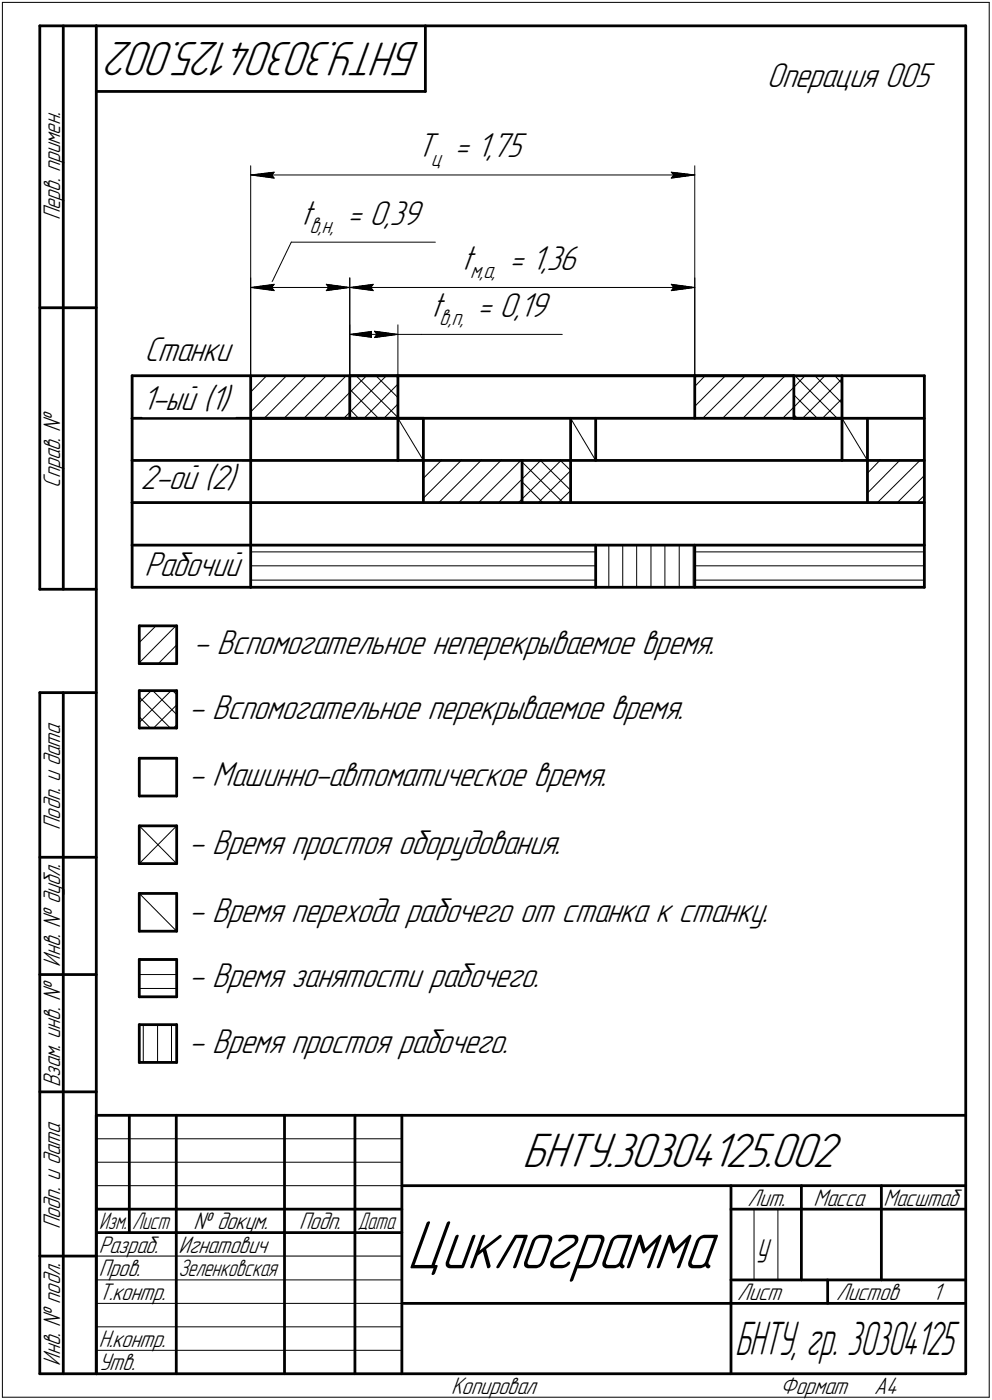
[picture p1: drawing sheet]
<svg xmlns="http://www.w3.org/2000/svg" width="211mm" height="298mm" viewBox="0 0 211 298" stroke-linecap="round" stroke-linejoin="round" font-family="sans-serif">
<g fill="none" stroke="#000" stroke-width=".59">
<path d="M8.5 5.5v120zM8.5 5.5h12zM13.5 5.5v120zM20.5 5.5v287zM20.5 5.5h185zM20.5 19.5h70zM90.5 5.5v14zM205.5 5.5v287zM8.5 65.5h12zM28.1 98v9zM28.1 98h168.6zM28.1 89.1h168.6z"/>
<path d="M28.1 89.1v8.9zM28.1 80v9.1zM28.1 80h168.6zM53.3 80v45.1zM53.3 89.1h21.1zM74.4 80v9.1zM74.4 89.1h10.3zM74.4 80h73.4zM84.7 80v9.1zM84.7 89.1v8.9zM84.7 89.1h5.4zM90.1 89.1v8.9z"/>
<path d="M90.1 98v9zM111.1 98v9zM121.4 98v9zM121.4 89.1v8.9zM126.7 89.1v8.9zM147.8 80v9.1zM147.8 80h21.1zM168.9 80v9.1zM168.9 89.1h10.3zM179.2 80v9.1zM179.2 89.1v8.9zM184.6 89.1v8.9z"/>
<path d="M184.6 98v9zM196.7 80v45.1zM28.1 116.1h25.2zM28.1 116.1v9zM28.1 107v9.1zM28.1 107h168.6zM53.3 116.1h143.4zM126.7 116.1v9zM147.8 116.1v9zM8.5 125.5h12zM28.1 125.1h25.2zM29.6 133.3h8z"/>
<path d="M29.6 133.3v8zM37.6 133.3v8zM53.3 125.1h143.4zM8.5 147.5v145zM8.5 147.5h12zM13.5 147.5v145zM29.6 141.3h8zM29.6 155h8zM29.6 147.1h8zM29.6 147.1v7.9zM37.6 147.1v7.9zM29.6 169.5h8z"/>
<path d="M29.6 161.5h8zM29.6 161.5v8zM29.6 175.9h8zM29.6 175.9v8zM37.6 161.5v8zM37.6 175.9v8zM8.5 182.5h12zM29.6 183.9h8zM29.6 198.3h8zM29.6 190.2h8zM29.6 190.2v8.1zM37.6 190.2v8.1z"/>
<path d="M8.5 207.5h12zM29.6 212.3h8zM29.6 204.3h8zM29.6 204.3v8zM29.6 218.2h8zM29.6 218.2v8zM37.6 204.3v8zM37.6 218.2v8zM8.5 232.5h12zM20.5 237.5h185zM20.5 237.5v55zM27.5 237.5v25z"/>
<path d="M29.6 226.2h8zM37.5 237.5v55zM60.5 237.5v55zM75.5 237.5v55zM85.5 237.5v55zM20.5 257.5h65zM85.5 252.5h120zM155.5 252.5v40zM155.5 257.5h15zM170.5 252.5v20zM170.5 257.5h35zM187.5 252.5v20z"/>
<path d="M8.5 267.5h12zM20.5 262.5h65zM85.5 277.5h70zM155.5 277.5h50zM155.5 272.5h50zM176.1 272.5v5zM8.5 292.5h12zM20.5 292.5h185z"/>
</g>
<g fill="none" stroke="#000" stroke-width=".21">
<path d="M.5 .5v297zM.5 .5h210zM210.5 .5v297zM53.3 35.3v44.7zM53.3 37.3l5-.6zM53.3 37.3l5 .6zM53.3 37.3h94.5zM57.8 37.3l.5 .6zM58.3 36.7l-.5 .6zM142.8 37.9l5-.6zM142.8 36.7l.5 .6zM142.8 36.7l5 .6z"/>
<path d="M143.3 37.3l-.5 .6zM147.8 35.3v44.7zM53.3 59.2v20.8zM62 51.6l-4.7 9.6zM62 51.6h30.6zM74.4 59.2v20.8zM147.8 59.2v20.8zM53.3 61.2l5-.7zM53.3 61.2l5 .7zM53.3 61.2h21.1zM57.8 61.2l.5 .7zM58.3 60.5l-.5 .7z"/>
<path d="M69.4 61.9l5-.7zM69.4 60.5l.5 .7zM69.4 60.5l5 .7zM69.9 61.2l-.5 .7zM74.4 69.2v10.8zM74.4 71.2l5-.7zM74.4 71.2l5 .7zM74.4 71.2h10.3zM74.4 61.2l5-.7zM74.4 61.2l5 .7zM74.4 61.2h73.4zM78.9 71.2l.5 .7z"/>
<path d="M78.9 61.2l.5 .7zM79.4 70.5l-.5 .7zM79.4 60.5l-.5 .7zM79.7 71.9l5-.7zM79.7 70.5l.5 .7zM79.7 70.5l5 .7zM80.2 71.2l-.5 .7zM84.7 71.2h5zM84.7 69.2v10.8zM89.7 71.2h29.9zM142.8 61.9l5-.7zM142.8 60.5l.5 .7z"/>
<path d="M142.8 60.5l5 .7zM143.3 61.2l-.5 .7zM56.7 80l-3.4 3.5zM61 80l-7.7 7.7zM65.2 80l-9 9.1zM68.9 89.1l5.5-5.5zM69.4 80l-8.9 9.1zM73.2 89.1l1.2-1.3zM73.7 80l-9 9.1zM74.4 87.8l7.8-7.8zM74.4 83.6l3.6-3.6zM74.4 82.9l6.1 6.2z"/>
<path d="M74.4 87.1l1.9 2zM75.8 80l8.9 8.9zM80 80l4.7 4.7zM84.2 80l.5 .4zM84.7 89.1l5.4 8.9zM84.7 86l-3 3.1zM84.7 81.8l-7.2 7.3zM111.1 98.4l8.7 8.6zM115 98l6.4 6.4zM119.2 98l2.2 2.2zM121.4 89.1l5.3 8.9zM147.8 86.5l6.5-6.5z"/>
<path d="M149.5 89.1l9.1-9.1zM150 80l-2.2 2.3zM153.8 89.1l9-9.1zM162.3 89.1l6.6-6.6zM166.5 89.1l2.4-2.4zM167 80l-8.9 9.1zM168.9 84.1l5 5zM168.9 88.3l.8 .8zM169.2 80l8.9 9.1zM170.8 89.1l8.4-8.4zM171.3 80l-2.4 2.5zM173.4 80l5.8 5.9z"/>
<path d="M175 89.1l4.2-4.2zM175.5 80l-6.6 6.7zM177.6 80l1.6 1.6zM179.2 89.1l5.4 8.9zM187.2 98l-2.6 2.8zM191.4 98l-6.8 7zM53.3 117.5h73.4zM90.1 106.1l8-8.1zM90.1 101.9l3.8-3.9zM93.4 107l9-9zM97.6 107l9-9zM101.9 107l8.9-9z"/>
<path d="M106.1 107l5-5zM111.1 106.3l-.8 .7zM111.1 106.3l8.3-8.3zM111.1 102l4-4zM111.1 102.6l4.4 4.4zM111.1 106.8l.2 .2zM114.6 107l6.8-6.8zM118.8 107l2.6-2.5zM129.5 116.1v9zM132.5 116.1v9zM135.5 116.1v9zM138.5 116.1v9z"/>
<path d="M141.5 116.1v9zM144.5 116.1v9zM147.5 116.1v9zM147.8 117.5h48.9zM186.7 107l9-9zM190.9 107l5.8-5.7zM195.2 107l1.5-1.5zM33.2 133.3l-3.6 3.5zM37.4 133.3l-7.8 7.8zM37.6 137.3l-3.9 4zM53.3 123.5h73.4zM53.3 120.5h73.4z"/>
<path d="M147.8 123.5h48.9zM147.8 120.5h48.9zM29.6 148.4l6.6 6.6zM29.6 152.7l2.4 2.3zM32.2 147.1l-2.6 2.5zM32.5 147.1l5.1 5zM32.7 155l4.9-4.9zM36.4 147.1l-6.8 6.7zM36.7 147.1l.9 .8zM36.9 155l.7-.7zM29.6 175.9l8 8zM37.6 175.9l-8 8z"/>
<path d="M29.6 190.2l8 8.1zM29.6 210.5h8zM29.6 207.5h8zM29.6 204.5h8zM30.5 218.2v8zM33.5 218.2v8zM36.5 218.2v8zM20.5 247.5h65zM20.5 252.5h65zM20.5 242.5h65zM160.4 257.5v15zM165.5 257.5v15z"/>
<path d="M20.5 267.5h65zM20.5 272.5h65zM20.5 277.5h65zM.5 297.5h210zM20.5 282.5h65zM20.5 287.5h65z"/>
</g>
<g fill="#fff" stroke="#fff" stroke-width=".21">
<path d="M30.7 116.9h21.7zM30.7 117h21.7zM30.7 117.1h21.7zM30.7 117.2h21.7zM30.7 117.3h21.7zM30.7 117.3h21.7zM30.7 117.4h21.7zM30.7 117.5h21.7zM30.7 117.6h21.7zM30.7 117.7h21.7zM30.7 117.8h21.7zM30.7 117.9h21.7zM30.7 117.9h21.7zM30.7 118h21.7zM30.7 118.1h21.7zM30.7 118.2h21.7zM30.7 118.3h21.7zM30.7 118.4h21.7zM30.7 118.4h21.7zM30.7 118.5h21.7zM30.7 118.6h21.7zM30.7 118.7h21.7zM30.7 118.8h21.7zM30.7 118.9h21.7zM30.7 119h21.7zM30.7 119h21.7zM30.7 119.1h21.7zM30.7 119.2h21.7zM30.7 119.3h21.7zM30.7 119.4h21.7zM30.7 119.5h21.7zM30.7 119.5h21.7zM30.7 119.6h21.7zM30.7 119.7h21.7zM30.7 119.8h21.7zM30.7 119.9h21.7zM30.7 120h21.7zM30.7 120.1h21.7zM30.7 120.1h21.7zM30.7 120.2h21.7zM30.7 120.3h21.7zM30.7 120.4h21.7zM30.7 120.5h21.7zM30.7 120.6h21.7zM30.7 120.6h21.7zM30.7 120.7h21.7zM30.7 120.8h21.7zM30.7 120.9h21.7zM30.7 121h21.7zM30.7 121.1h21.7zM30.7 121.2h21.7zM30.7 121.2h21.7zM30.7 121.3h21.7zM30.7 121.4h21.7zM30.7 121.5h21.7zM30.7 121.6h21.7zM30.7 121.7h21.7zM30.7 121.8h21.7zM30.7 121.8h21.7zM30.7 121.9h21.7zM30.7 122h21.7zM30.7 122.1h21.7zM30.7 122.2h21.7zM30.7 122.3h21.7zM30.7 122.3h21.7zM30.7 122.4h21.7zM30.7 122.5h21.7zM30.7 122.6h21.7zM30.7 122.7h21.7zM30.7 122.8h21.7zM30.7 122.9h21.7zM30.7 122.9h21.7zM30.7 123h21.7zM30.7 123.1h21.7zM30.7 123.2h21.7zM30.7 123.3h21.7zM30.7 123.4h21.7zM30.7 123.4h21.7zM30.7 123.5h21.7zM30.7 123.6h21.7zM30.7 123.7h21.7zM30.7 123.8h21.7zM30.7 123.9h21.7zM30.7 124h21.7zM30.7 124h21.7z"/>
<path d="M30.7 71.3h19.8zM30.7 71.4h19.8zM30.7 71.5h19.8zM30.7 71.5h19.8zM30.7 71.6h19.8zM30.7 71.7h19.8zM30.7 71.8h19.8zM30.7 71.9h19.8zM30.7 72h19.8zM30.7 72.1h19.8zM30.7 72.1h19.8zM30.7 72.2h19.8zM30.7 72.3h19.8zM30.7 72.4h19.8zM30.7 72.5h19.8zM30.7 72.6h19.8zM30.7 72.6h19.8zM30.7 72.7h19.8zM30.7 72.8h19.8zM30.7 72.9h19.8zM30.7 73h19.8zM30.7 73.1h19.8zM30.7 73.2h19.8zM30.7 73.2h19.8zM30.7 73.3h19.8zM30.7 73.4h19.8zM30.7 73.5h19.8zM30.7 73.6h19.8zM30.7 73.7h19.8zM30.7 73.7h19.8zM30.7 73.8h19.8zM30.7 73.9h19.8zM30.7 74h19.8zM30.7 74.1h19.8zM30.7 74.2h19.8zM30.7 74.3h19.8zM30.7 74.3h19.8zM30.7 74.4h19.8zM30.7 74.5h19.8zM30.7 74.6h19.8zM30.7 74.7h19.8zM30.7 74.8h19.8zM30.7 74.8h19.8zM30.7 74.9h19.8zM30.7 75h19.8zM30.7 75.1h19.8zM30.7 75.2h19.8zM30.7 75.3h19.8zM30.7 75.4h19.8zM30.7 75.4h19.8zM30.7 75.5h19.8zM30.7 75.6h19.8zM30.7 75.7h19.8zM30.7 75.8h19.8zM30.7 75.9h19.8zM30.7 75.9h19.8zM30.7 76h19.8zM30.7 76.1h19.8zM30.7 76.2h19.8zM30.7 76.3h19.8zM30.7 76.4h19.8zM30.7 76.5h19.8zM30.7 76.5h19.8zM30.7 76.6h19.8zM30.7 76.7h19.8zM30.7 76.8h19.8zM30.7 76.9h19.8zM30.7 77h19.8zM30.7 77h19.8zM30.7 77.1h19.8zM30.7 77.2h19.8zM30.7 77.3h19.8zM30.7 77.4h19.8zM30.7 77.5h19.8zM30.7 77.6h19.8zM30.7 77.6h19.8zM30.7 77.7h19.8zM30.7 77.8h19.8zM30.7 77.9h19.8zM30.7 78h19.8zM30.7 78.1h19.8zM30.7 78.1h19.8zM30.7 78.2h19.8zM30.7 78.3h19.8z"/>
<path d="M30.3 81.6h19.8zM30.3 81.7h19.8zM30.3 81.8h19.8zM30.3 81.9h19.8zM30.3 82h19.8zM30.3 82h19.8zM30.3 82.1h19.8zM30.3 82.2h19.8zM30.3 82.3h19.8zM30.3 82.4h19.8zM30.3 82.5h19.8zM30.3 82.5h19.8zM30.3 82.6h19.8zM30.3 82.7h19.8zM30.3 82.8h19.8zM30.3 82.9h19.8zM30.3 83h19.8zM30.3 83.1h19.8zM30.3 83.1h19.8zM30.3 83.2h19.8zM30.3 83.3h19.8zM30.3 83.4h19.8zM30.3 83.5h19.8zM30.3 83.6h19.8zM30.3 83.7h19.8zM30.3 83.7h19.8zM30.3 83.8h19.8zM30.3 83.9h19.8zM30.3 84h19.8zM30.3 84.1h19.8zM30.3 84.2h19.8zM30.3 84.2h19.8zM30.3 84.3h19.8zM30.3 84.4h19.8zM30.3 84.5h19.8zM30.3 84.6h19.8zM30.3 84.7h19.8zM30.3 84.8h19.8zM30.3 84.8h19.8zM30.3 84.9h19.8zM30.3 85h19.8zM30.3 85.1h19.8zM30.3 85.2h19.8zM30.3 85.3h19.8zM30.3 85.3h19.8zM30.3 85.4h19.8zM30.3 85.5h19.8zM30.3 85.6h19.8zM30.3 85.7h19.8zM30.3 85.8h19.8zM30.3 85.9h19.8zM30.3 85.9h19.8zM30.3 86h19.8zM30.3 86.1h19.8zM30.3 86.2h19.8zM30.3 86.3h19.8zM30.3 86.4h19.8zM30.3 86.4h19.8zM30.3 86.5h19.8zM30.3 86.6h19.8zM30.3 86.7h19.8zM30.3 86.8h19.8zM30.3 86.9h19.8zM30.3 87h19.8zM30.3 87h19.8zM30.3 87.1h19.8zM30.3 87.2h19.8zM30.3 87.3h19.8zM30.3 87.4h19.8zM30.3 87.5h19.8zM30.3 87.5h19.8zM30.3 87.6h19.8zM30.3 87.7h19.8zM30.3 87.8h19.8zM30.3 87.9h19.8zM30.3 88h19.8zM30.3 88.1h19.8zM30.3 88.1h19.8zM30.3 88.2h19.8zM30.3 88.3h19.8zM30.3 88.4h19.8zM30.3 88.5h19.8zM30.3 88.6h19.8zM30.3 88.6h19.8zM30.3 88.7h19.8z"/>
<path d="M29.9 98.5h21.6zM29.9 98.6h21.6zM29.9 98.6h21.6zM29.9 98.7h21.6zM29.9 98.8h21.6zM29.9 98.9h21.6zM29.9 99h21.6zM29.9 99.1h21.6zM29.9 99.1h21.6zM29.9 99.2h21.6zM29.9 99.3h21.6zM29.9 99.4h21.6zM29.9 99.5h21.6zM29.9 99.6h21.6zM29.9 99.7h21.6zM29.9 99.7h21.6zM29.9 99.8h21.6zM29.9 99.9h21.6zM29.9 100h21.6zM29.9 100.1h21.6zM29.9 100.2h21.6zM29.9 100.2h21.6zM29.9 100.3h21.6zM29.9 100.4h21.6zM29.9 100.5h21.6zM29.9 100.6h21.6zM29.9 100.7h21.6zM29.9 100.8h21.6zM29.9 100.8h21.6zM29.9 100.9h21.6zM29.9 101h21.6zM29.9 101.1h21.6zM29.9 101.2h21.6zM29.9 101.3h21.6zM29.9 101.3h21.6zM29.9 101.4h21.6zM29.9 101.5h21.6zM29.9 101.6h21.6zM29.9 101.7h21.6zM29.9 101.8h21.6zM29.9 101.9h21.6zM29.9 101.9h21.6zM29.9 102h21.6zM29.9 102.1h21.6zM29.9 102.2h21.6zM29.9 102.3h21.6zM29.9 102.4h21.6zM29.9 102.4h21.6zM29.9 102.5h21.6zM29.9 102.6h21.6zM29.9 102.7h21.6zM29.9 102.8h21.6zM29.9 102.9h21.6zM29.9 103h21.6zM29.9 103h21.6zM29.9 103.1h21.6zM29.9 103.2h21.6zM29.9 103.3h21.6zM29.9 103.4h21.6zM29.9 103.5h21.6zM29.9 103.5h21.6zM29.9 103.6h21.6zM29.9 103.7h21.6zM29.9 103.8h21.6zM29.9 103.9h21.6zM29.9 104h21.6zM29.9 104.1h21.6zM29.9 104.1h21.6zM29.9 104.2h21.6zM29.9 104.3h21.6zM29.9 104.4h21.6zM29.9 104.5h21.6zM29.9 104.6h21.6zM29.9 104.6h21.6zM29.9 104.7h21.6zM29.9 104.8h21.6zM29.9 104.9h21.6zM29.9 105h21.6zM29.9 105.1h21.6zM29.9 105.2h21.6zM29.9 105.2h21.6zM29.9 105.3h21.6zM29.9 105.4h21.6zM29.9 105.5h21.6zM29.9 105.6h21.6z"/>
<path d="M64 42.2h26.7zM64 42.3h26.7zM64 42.4h26.7zM64 42.5h26.7zM64 42.6h26.7zM64 42.7h26.7zM64 42.8h26.7zM64 42.8h26.7zM64 42.9h26.7zM64 43h26.7zM64 43.1h26.7zM64 43.2h26.7zM64 43.3h26.7zM64 43.3h26.7zM64 43.4h26.7zM64 43.5h26.7zM64 43.6h26.7zM64 43.7h26.7zM64 43.8h26.7zM64 43.9h26.7zM64 43.9h26.7zM64 44h26.7zM64 44.1h26.7zM64 44.2h26.7zM64 44.3h26.7zM64 44.4h26.7zM64 44.4h26.7zM64 44.5h26.7zM64 44.6h26.7zM64 44.7h26.7zM64 44.8h26.7zM64 44.9h26.7zM64 45h26.7zM64 45h26.7zM64 45.1h26.7zM64 45.2h26.7zM64 45.3h26.7zM64 45.4h26.7zM64 45.5h26.7zM64 45.6h26.7zM64 45.6h26.7zM64 45.7h26.7zM64 45.8h26.7zM64 45.9h26.7zM64 46h26.7zM64 46.1h26.7zM64 46.1h26.7zM64 46.2h26.7zM64 46.3h26.7zM64 46.4h26.7zM64 46.5h26.7zM64 46.6h26.7zM64 46.7h26.7zM64 46.7h26.7zM64 46.8h26.7zM64 46.9h26.7zM64 47h26.7zM64 47.1h26.7zM64 47.2h26.7zM64 47.2h26.7zM64 47.3h26.7zM64 47.4h26.7zM64 47.5h26.7zM64 47.6h26.7zM64 47.7h26.7zM64 47.8h26.7zM64 47.8h26.7zM64 47.9h26.7zM64 48h26.7zM64 48.1h26.7zM64 48.2h26.7zM64 48.3h26.7zM64 48.3h26.7zM64 48.4h26.7zM64 48.5h26.7zM64 48.6h26.7zM64 48.7h26.7zM64 48.8h26.7zM64 48.9h26.7zM64 48.9h26.7zM64 49h26.7zM64 49.1h26.7zM64 49.2h26.7zM64 49.3h26.7zM64 49.4h26.7zM64 49.4h26.7zM64 49.5h26.7zM64 49.6h26.7zM64 49.7h26.7zM64 49.8h26.7zM64 49.9h26.7zM64 50h26.7zM64 50h26.7zM64 50.1h26.7zM64 50.2h26.7zM64 50.3h26.7zM64 50.4h26.7zM64 50.5h26.7zM64 50.5h26.7z"/>
<path d="M58.3 60h.5zM57.7 60.1h1.1zM57 60.2h1.8zM56.4 60.3h2.4zM55.8 60.4h3zM55.1 60.5h3.7zM54.9 60.5h3.9zM54.8 60.6h4zM54.5 60.7h4.3zM54.4 60.8h4.4zM54.2 60.9h4.6zM53.9 61h4.9zM53.8 61h5zM53.6 61.1h5.2zM53.3 61.2h5.5zM53.6 61.3h5.2zM53.8 61.4h5zM54 61.5h4.8zM54.3 61.6h4.5zM54.5 61.6h4.3zM54.7 61.7h4.1zM54.9 61.8h3.9zM55.1 61.9h3.7zM55.8 62h3zM56.4 62.1h2.4zM57 62.1h1.8zM57.7 62.2h1.1zM58.3 62.3h.5z"/>
<path d="M68.9 60h.7zM68.9 60.1h1.3zM68.9 60.2h1.9zM68.9 60.3h2.6zM68.9 60.4h3.2zM68.9 60.5h3.7zM68.9 60.5h4zM68.9 60.6h4.2zM68.9 60.7h4.3zM68.9 60.8h4.6zM68.9 60.9h4.8zM68.9 61h4.9zM68.9 61h5.2zM68.9 61.1h5.4zM68.9 61.2h5.5zM68.9 61.3h5.4zM68.9 61.4h5.1zM68.9 61.5h4.9zM68.9 61.6h4.7zM68.9 61.6h4.4zM68.9 61.7h4.3zM68.9 61.8h4zM68.9 61.9h3.7zM68.9 62h3.2zM68.9 62.1h2.6zM68.9 62.1h1.9zM68.9 62.2h1.3zM68.9 62.3h.7z"/>
<path d="M91.7 61.9h26zM91.7 62h26zM91.7 62.1h26zM91.7 62.1h26zM91.7 62.2h26zM91.7 62.3h26zM91.7 62.4h26zM91.7 62.5h26zM91.7 62.6h26zM91.7 62.7h26zM91.7 62.7h26zM91.7 62.8h26zM91.7 62.9h26zM91.7 63h26zM91.7 63.1h26zM91.7 63.2h26zM91.7 63.2h26zM91.7 63.3h26zM91.7 63.4h26zM91.7 63.5h26zM91.7 63.6h26zM91.7 63.7h26zM91.7 63.8h26zM91.7 63.8h26zM91.7 63.9h26zM91.7 64h26zM91.7 64.1h26zM91.7 64.2h26zM91.7 64.3h26zM91.7 64.3h26zM91.7 64.4h26zM91.7 64.5h26zM91.7 64.6h26zM91.7 64.7h26zM91.7 64.8h26zM91.7 64.9h26zM91.7 64.9h26zM91.7 65h26zM91.7 65.1h26zM91.7 65.2h26zM91.7 65.3h26zM91.7 65.4h26zM91.7 65.4h26zM91.7 65.5h26zM91.7 65.6h26zM91.7 65.7h26zM91.7 65.8h26zM91.7 65.9h26zM91.7 66h26zM91.7 66h26zM91.7 66.1h26zM91.7 66.2h26zM91.7 66.3h26zM91.7 66.4h26zM91.7 66.5h26zM91.7 66.5h26zM91.7 66.6h26zM91.7 66.7h26zM91.7 66.8h26zM91.7 66.9h26zM91.7 67h26zM91.7 67.1h26zM91.7 67.1h26zM91.7 67.2h26zM91.7 67.3h26zM91.7 67.4h26zM91.7 67.5h26zM91.7 67.6h26zM91.7 67.6h26zM91.7 67.7h26zM91.7 67.8h26zM91.7 67.9h26zM91.7 68h26zM91.7 68.1h26zM91.7 68.2h26zM91.7 68.2h26zM91.7 68.3h26zM91.7 68.4h26zM91.7 68.5h26zM91.7 68.6h26zM91.7 68.7h26zM91.7 68.7h26zM91.7 68.8h26zM91.7 68.9h26zM91.7 69h26zM91.7 69.1h26zM91.7 69.2h26zM91.7 69.3h26zM91.7 69.3h26zM91.7 69.4h26zM91.7 69.5h26zM91.7 69.6h26zM91.7 69.7h26zM91.7 69.8h26zM91.7 69.8h26zM91.7 69.9h26zM91.7 70h26zM91.7 70.1h26z"/>
<path d="M79.2 70.1h.7zM78.5 70.2h1.4zM77.7 70.3h2.2zM77 70.4h2.9zM76.2 70.4h3.7zM76 70.5h3.9zM75.9 70.6h4zM75.6 70.7h4.3zM75.4 70.8h4.5zM75.3 70.9h4.6zM75 71h4.9zM74.8 71h5.1zM74.7 71.1h5.2zM74.4 71.2h5.5zM74.7 71.3h5.2zM74.8 71.4h5.1zM75 71.5h4.9zM75.3 71.5h4.6zM75.4 71.6h4.5zM75.6 71.7h4.3zM75.9 71.8h4zM76 71.9h3.9zM76.2 72h3.7zM76.9 72.1h3zM77.5 72.1h2.4zM78.1 72.2h1.8zM78.7 72.3h1.2zM79.3 72.4h.6z"/>
<path d="M79.2 70.1h.7zM79.2 70.2h1.5zM79.2 70.3h2.2zM79.2 70.4h3zM79.2 70.4h3.7zM79.2 70.5h3.9zM79.2 70.6h4.1zM79.2 70.7h4.3zM79.2 70.8h4.5zM79.2 70.9h4.7zM79.2 71h4.9zM79.2 71h5.1zM79.2 71.1h5.3zM79.2 71.2h5.5zM79.2 71.3h5.3zM79.2 71.4h5.1zM79.2 71.5h4.9zM79.2 71.5h4.7zM79.2 71.6h4.5zM79.2 71.7h4.3zM79.2 71.8h4.1zM79.2 71.9h3.9zM79.2 72h3.7zM79.2 72.1h3.1zM79.2 72.1h2.5zM79.2 72.2h1.8zM79.2 72.3h1.2zM79.2 72.4h.6z"/>
<path d="M98.2 51.8h25.8zM98.2 51.9h25.8zM98.2 52h25.8zM98.2 52.1h25.8zM98.2 52.2h25.8zM98.2 52.2h25.8zM98.2 52.3h25.8zM98.2 52.4h25.8zM98.2 52.5h25.8zM98.2 52.6h25.8zM98.2 52.7h25.8zM98.2 52.7h25.8zM98.2 52.8h25.8zM98.2 52.9h25.8zM98.2 53h25.8zM98.2 53.1h25.8zM98.2 53.2h25.8zM98.2 53.3h25.8zM98.2 53.3h25.8zM98.2 53.4h25.8zM98.2 53.5h25.8zM98.2 53.6h25.8zM98.2 53.7h25.8zM98.2 53.8h25.8zM98.2 53.8h25.8zM98.2 53.9h25.8zM98.2 54h25.8zM98.2 54.1h25.8zM98.2 54.2h25.8zM98.2 54.3h25.8zM98.2 54.4h25.8zM98.2 54.4h25.8zM98.2 54.5h25.8zM98.2 54.6h25.8zM98.2 54.7h25.8zM98.2 54.8h25.8zM98.2 54.9h25.8zM98.2 54.9h25.8zM98.2 55h25.8zM98.2 55.1h25.8zM98.2 55.2h25.8zM98.2 55.3h25.8zM98.2 55.4h25.8zM98.2 55.5h25.8zM98.2 55.5h25.8zM98.2 55.6h25.8zM98.2 55.7h25.8zM98.2 55.8h25.8zM98.2 55.9h25.8zM98.2 56h25.8zM98.2 56h25.8zM98.2 56.1h25.8zM98.2 56.2h25.8zM98.2 56.3h25.8zM98.2 56.4h25.8zM98.2 56.5h25.8zM98.2 56.6h25.8zM98.2 56.6h25.8zM98.2 56.7h25.8zM98.2 56.8h25.8zM98.2 56.9h25.8zM98.2 57h25.8zM98.2 57.1h25.8zM98.2 57.1h25.8zM98.2 57.2h25.8zM98.2 57.3h25.8zM98.2 57.4h25.8zM98.2 57.5h25.8zM98.2 57.6h25.8zM98.2 57.7h25.8zM98.2 57.7h25.8zM98.2 57.8h25.8zM98.2 57.9h25.8zM98.2 58h25.8zM98.2 58.1h25.8zM98.2 58.2h25.8zM98.2 58.3h25.8zM98.2 58.3h25.8zM98.2 58.4h25.8zM98.2 58.5h25.8zM98.2 58.6h25.8zM98.2 58.7h25.8zM98.2 58.8h25.8zM98.2 58.8h25.8zM98.2 58.9h25.8zM98.2 59h25.8zM98.2 59.1h25.8zM98.2 59.2h25.8zM98.2 59.3h25.8zM98.2 59.4h25.8zM98.2 59.4h25.8zM98.2 59.5h25.8zM98.2 59.6h25.8zM98.2 59.7h25.8zM98.2 59.8h25.8zM98.2 59.9h25.8zM98.2 59.9h25.8zM98.2 60h25.8zM98.2 60.1h25.8z"/>
<path d="M79.3 60h.6zM78.7 60.1h1.2zM78.1 60.2h1.8zM77.5 60.3h2.4zM76.9 60.4h3zM76.2 60.5h3.7zM76 60.5h3.9zM75.9 60.6h4zM75.6 60.7h4.3zM75.4 60.8h4.5zM75.3 60.9h4.6zM75 61h4.9zM74.8 61h5.1zM74.7 61.1h5.2zM74.4 61.2h5.5zM74.7 61.3h5.2zM74.9 61.4h5zM75.1 61.5h4.8zM75.4 61.6h4.5zM75.6 61.6h4.3zM75.8 61.7h4.1zM76 61.8h3.9zM76.2 61.9h3.7zM76.9 62h3zM77.5 62.1h2.4zM78.1 62.1h1.8zM78.7 62.2h1.2zM79.3 62.3h.6z"/>
<path d="M142.3 60h.7zM142.3 60.1h1.3zM142.3 60.2h1.9zM142.3 60.3h2.6zM142.3 60.4h3.2zM142.3 60.5h3.7zM142.3 60.5h4zM142.3 60.6h4.2zM142.3 60.7h4.3zM142.3 60.8h4.6zM142.3 60.9h4.8zM142.3 61h4.9zM142.3 61h5.2zM142.3 61.1h5.4zM142.3 61.2h5.5zM142.3 61.3h5.4zM142.3 61.4h5.1zM142.3 61.5h4.9zM142.3 61.6h4.7zM142.3 61.6h4.4zM142.3 61.7h4.3zM142.3 61.8h4zM142.3 61.9h3.7zM142.3 62h3.2zM142.3 62.1h2.6zM142.3 62.1h1.9zM142.3 62.2h1.3zM142.3 62.3h.7z"/>
<path d="M88.7 27.9h23.7zM88.7 28h23.7zM88.7 28.1h23.7zM88.7 28.2h23.7zM88.7 28.3h23.7zM88.7 28.4h23.7zM88.7 28.4h23.7zM88.7 28.5h23.7zM88.7 28.6h23.7zM88.7 28.7h23.7zM88.7 28.8h23.7zM88.7 28.9h23.7zM88.7 29h23.7zM88.7 29h23.7zM88.7 29.1h23.7zM88.7 29.2h23.7zM88.7 29.3h23.7zM88.7 29.4h23.7zM88.7 29.5h23.7zM88.7 29.5h23.7zM88.7 29.6h23.7zM88.7 29.7h23.7zM88.7 29.8h23.7zM88.7 29.9h23.7zM88.7 30h23.7zM88.7 30.1h23.7zM88.7 30.1h23.7zM88.7 30.2h23.7zM88.7 30.3h23.7zM88.7 30.4h23.7zM88.7 30.5h23.7zM88.7 30.6h23.7zM88.7 30.6h23.7zM88.7 30.7h23.7zM88.7 30.8h23.7zM88.7 30.9h23.7zM88.7 31h23.7zM88.7 31.1h23.7zM88.7 31.2h23.7zM88.7 31.2h23.7zM88.7 31.3h23.7zM88.7 31.4h23.7zM88.7 31.5h23.7zM88.7 31.6h23.7zM88.7 31.7h23.7zM88.7 31.7h23.7zM88.7 31.8h23.7zM88.7 31.9h23.7zM88.7 32h23.7zM88.7 32.1h23.7zM88.7 32.2h23.7zM88.7 32.3h23.7zM88.7 32.3h23.7zM88.7 32.4h23.7zM88.7 32.5h23.7zM88.7 32.6h23.7zM88.7 32.7h23.7zM88.7 32.8h23.7zM88.7 32.9h23.7zM88.7 32.9h23.7zM88.7 33h23.7zM88.7 33.1h23.7zM88.7 33.2h23.7zM88.7 33.3h23.7zM88.7 33.4h23.7zM88.7 33.4h23.7zM88.7 33.5h23.7zM88.7 33.6h23.7zM88.7 33.7h23.7zM88.7 33.8h23.7zM88.7 33.9h23.7zM88.7 34h23.7zM88.7 34h23.7zM88.7 34.1h23.7zM88.7 34.2h23.7zM88.7 34.3h23.7zM88.7 34.4h23.7zM88.7 34.5h23.7zM88.7 34.5h23.7zM88.7 34.6h23.7zM88.7 34.7h23.7zM88.7 34.8h23.7zM88.7 34.9h23.7zM88.7 35h23.7zM88.7 35.1h23.7zM88.7 35.1h23.7zM88.7 35.2h23.7zM88.7 35.3h23.7zM88.7 35.4h23.7zM88.7 35.5h23.7zM88.7 35.6h23.7zM88.7 35.6h23.7zM88.7 35.7h23.7zM88.7 35.8h23.7zM88.7 35.9h23.7zM88.7 36h23.7zM88.7 36.1h23.7zM88.7 36.2h23.7z"/>
<path d="M58.3 36.2h.5zM57.7 36.2h1.1zM57 36.3h1.8zM56.4 36.4h2.4zM55.8 36.5h3zM55.1 36.6h3.7zM54.9 36.7h3.9zM54.7 36.7h4.1zM54.5 36.8h4.3zM54.3 36.9h4.5zM54 37h4.8zM53.8 37.1h5zM53.6 37.2h5.2zM53.3 37.3h5.5zM53.6 37.3h5.2zM53.8 37.4h5zM53.9 37.5h4.9zM54.2 37.6h4.6zM54.4 37.7h4.4zM54.5 37.8h4.3zM54.8 37.8h4zM54.9 37.9h3.9zM55.1 38h3.7zM55.8 38.1h3zM56.4 38.2h2.4zM57 38.3h1.8zM57.7 38.4h1.1zM58.3 38.4h.5z"/>
<path d="M142.3 36.2h.7zM142.3 36.2h1.3zM142.3 36.3h1.9zM142.3 36.4h2.6zM142.3 36.5h3.2zM142.3 36.6h3.7zM142.3 36.7h4zM142.3 36.7h4.3zM142.3 36.8h4.4zM142.3 36.9h4.7zM142.3 37h4.9zM142.3 37.1h5.1zM142.3 37.2h5.4zM142.3 37.3h5.5zM142.3 37.3h5.4zM142.3 37.4h5.2zM142.3 37.5h4.9zM142.3 37.6h4.8zM142.3 37.7h4.6zM142.3 37.8h4.3zM142.3 37.8h4.2zM142.3 37.9h4zM142.3 38h3.7zM142.3 38.1h3.2zM142.3 38.2h2.6zM142.3 38.3h1.9zM142.3 38.4h1.3zM142.3 38.4h.7z"/>
<path d="M41.2 133.7h110.5zM41.2 133.8h110.5zM41.2 133.9h110.5zM41.2 133.9h110.5zM41.2 134h110.5zM41.2 134.1h110.5zM41.2 134.2h110.5zM41.2 134.3h110.5zM41.2 134.4h110.5zM41.2 134.5h110.5zM41.2 134.5h110.5zM41.2 134.6h110.5zM41.2 134.7h110.5zM41.2 134.8h110.5zM41.2 134.9h110.5zM41.2 135h110.5zM41.2 135h110.5zM41.2 135.1h110.5zM41.2 135.2h110.5zM41.2 135.3h110.5zM41.2 135.4h110.5zM41.2 135.5h110.5zM41.2 135.6h110.5zM41.2 135.6h110.5zM41.2 135.7h110.5zM41.2 135.8h110.5zM41.2 135.9h110.5zM41.2 136h110.5zM41.2 136.1h110.5zM41.2 136.1h110.5zM41.2 136.2h110.5zM41.2 136.3h110.5zM41.2 136.4h110.5zM41.2 136.5h110.5zM41.2 136.6h110.5zM41.2 136.7h110.5zM41.2 136.7h110.5zM41.2 136.8h110.5zM41.2 136.9h110.5zM41.2 137h110.5zM41.2 137.1h110.5zM41.2 137.2h110.5zM41.2 137.2h110.5zM41.2 137.3h110.5zM41.2 137.4h110.5zM41.2 137.5h110.5zM41.2 137.6h110.5zM41.2 137.7h110.5zM41.2 137.8h110.5zM41.2 137.8h110.5zM41.2 137.9h110.5zM41.2 138h110.5zM41.2 138.1h110.5zM41.2 138.2h110.5zM41.2 138.3h110.5zM41.2 138.3h110.5zM41.2 138.4h110.5zM41.2 138.5h110.5zM41.2 138.6h110.5zM41.2 138.7h110.5zM41.2 138.8h110.5zM41.2 138.9h110.5zM41.2 138.9h110.5zM41.2 139h110.5zM41.2 139.1h110.5zM41.2 139.2h110.5zM41.2 139.3h110.5zM41.2 139.4h110.5zM41.2 139.4h110.5zM41.2 139.5h110.5zM41.2 139.6h110.5zM41.2 139.7h110.5zM41.2 139.8h110.5zM41.2 139.9h110.5zM41.2 140h110.5zM41.2 140h110.5zM41.2 140.1h110.5zM41.2 140.2h110.5zM41.2 140.3h110.5zM41.2 140.4h110.5zM41.2 140.5h110.5zM41.2 140.5h110.5zM41.2 140.6h110.5zM41.2 140.7h110.5z"/>
<path d="M40.3 147.5h104.9zM40.3 147.6h104.9zM40.3 147.7h104.9zM40.3 147.7h104.9zM40.3 147.8h104.9zM40.3 147.9h104.9zM40.3 148h104.9zM40.3 148.1h104.9zM40.3 148.2h104.9zM40.3 148.3h104.9zM40.3 148.3h104.9zM40.3 148.4h104.9zM40.3 148.5h104.9zM40.3 148.6h104.9zM40.3 148.7h104.9zM40.3 148.8h104.9zM40.3 148.8h104.9zM40.3 148.9h104.9zM40.3 149h104.9zM40.3 149.1h104.9zM40.3 149.2h104.9zM40.3 149.3h104.9zM40.3 149.4h104.9zM40.3 149.4h104.9zM40.3 149.5h104.9zM40.3 149.6h104.9zM40.3 149.7h104.9zM40.3 149.8h104.9zM40.3 149.9h104.9zM40.3 149.9h104.9zM40.3 150h104.9zM40.3 150.1h104.9zM40.3 150.2h104.9zM40.3 150.3h104.9zM40.3 150.4h104.9zM40.3 150.5h104.9zM40.3 150.5h104.9zM40.3 150.6h104.9zM40.3 150.7h104.9zM40.3 150.8h104.9zM40.3 150.9h104.9zM40.3 151h104.9zM40.3 151h104.9zM40.3 151.1h104.9zM40.3 151.2h104.9zM40.3 151.3h104.9zM40.3 151.4h104.9zM40.3 151.5h104.9zM40.3 151.6h104.9zM40.3 151.6h104.9zM40.3 151.7h104.9zM40.3 151.8h104.9zM40.3 151.9h104.9zM40.3 152h104.9zM40.3 152.1h104.9zM40.3 152.1h104.9zM40.3 152.2h104.9zM40.3 152.3h104.9zM40.3 152.4h104.9zM40.3 152.5h104.9zM40.3 152.6h104.9zM40.3 152.7h104.9zM40.3 152.7h104.9zM40.3 152.8h104.9zM40.3 152.9h104.9zM40.3 153h104.9zM40.3 153.1h104.9zM40.3 153.2h104.9zM40.3 153.2h104.9zM40.3 153.3h104.9zM40.3 153.4h104.9zM40.3 153.5h104.9zM40.3 153.6h104.9zM40.3 153.7h104.9zM40.3 153.8h104.9zM40.3 153.8h104.9zM40.3 153.9h104.9zM40.3 154h104.9zM40.3 154.1h104.9zM40.3 154.2h104.9zM40.3 154.3h104.9zM40.3 154.3h104.9zM40.3 154.4h104.9zM40.3 154.5h104.9z"/>
<path d="M40.3 161.9h88.5zM40.3 162h88.5zM40.3 162.1h88.5zM40.3 162.1h88.5zM40.3 162.2h88.5zM40.3 162.3h88.5zM40.3 162.4h88.5zM40.3 162.5h88.5zM40.3 162.6h88.5zM40.3 162.6h88.5zM40.3 162.7h88.5zM40.3 162.8h88.5zM40.3 162.9h88.5zM40.3 163h88.5zM40.3 163.1h88.5zM40.3 163.2h88.5zM40.3 163.2h88.5zM40.3 163.3h88.5zM40.3 163.4h88.5zM40.3 163.5h88.5zM40.3 163.6h88.5zM40.3 163.7h88.5zM40.3 163.7h88.5zM40.3 163.8h88.5zM40.3 163.9h88.5zM40.3 164h88.5zM40.3 164.1h88.5zM40.3 164.2h88.5zM40.3 164.3h88.5zM40.3 164.3h88.5zM40.3 164.4h88.5zM40.3 164.5h88.5zM40.3 164.6h88.5zM40.3 164.7h88.5zM40.3 164.8h88.5zM40.3 164.8h88.5zM40.3 164.9h88.5zM40.3 165h88.5zM40.3 165.1h88.5zM40.3 165.2h88.5zM40.3 165.3h88.5zM40.3 165.4h88.5zM40.3 165.4h88.5zM40.3 165.5h88.5zM40.3 165.6h88.5zM40.3 165.7h88.5zM40.3 165.8h88.5zM40.3 165.9h88.5zM40.3 165.9h88.5zM40.3 166h88.5zM40.3 166.1h88.5zM40.3 166.2h88.5zM40.3 166.3h88.5zM40.3 166.4h88.5zM40.3 166.5h88.5zM40.3 166.5h88.5zM40.3 166.6h88.5zM40.3 166.7h88.5zM40.3 166.8h88.5zM40.3 166.9h88.5zM40.3 167h88.5zM40.3 167h88.5zM40.3 167.1h88.5zM40.3 167.2h88.5zM40.3 167.3h88.5zM40.3 167.4h88.5zM40.3 167.5h88.5zM40.3 167.6h88.5zM40.3 167.6h88.5zM40.3 167.7h88.5zM40.3 167.8h88.5zM40.3 167.9h88.5zM40.3 168h88.5zM40.3 168.1h88.5zM40.3 168.1h88.5zM40.3 168.2h88.5zM40.3 168.3h88.5zM40.3 168.4h88.5zM40.3 168.5h88.5zM40.3 168.6h88.5zM40.3 168.7h88.5zM40.3 168.7h88.5zM40.3 168.8h88.5zM40.3 168.9h88.5z"/>
<path d="M40.3 176.3h78.7zM40.3 176.4h78.7zM40.3 176.4h78.7zM40.3 176.5h78.7zM40.3 176.6h78.7zM40.3 176.7h78.7zM40.3 176.8h78.7zM40.3 176.9h78.7zM40.3 177h78.7zM40.3 177h78.7zM40.3 177.1h78.7zM40.3 177.2h78.7zM40.3 177.3h78.7zM40.3 177.4h78.7zM40.3 177.5h78.7zM40.3 177.5h78.7zM40.3 177.6h78.7zM40.3 177.7h78.7zM40.3 177.8h78.7zM40.3 177.9h78.7zM40.3 178h78.7zM40.3 178.1h78.7zM40.3 178.1h78.7zM40.3 178.2h78.7zM40.3 178.3h78.7zM40.3 178.4h78.7zM40.3 178.5h78.7zM40.3 178.6h78.7zM40.3 178.6h78.7zM40.3 178.7h78.7zM40.3 178.8h78.7zM40.3 178.9h78.7zM40.3 179h78.7zM40.3 179.1h78.7zM40.3 179.2h78.7zM40.3 179.2h78.7zM40.3 179.3h78.7zM40.3 179.4h78.7zM40.3 179.5h78.7zM40.3 179.6h78.7zM40.3 179.7h78.7zM40.3 179.7h78.7zM40.3 179.8h78.7zM40.3 179.9h78.7zM40.3 180h78.7zM40.3 180.1h78.7zM40.3 180.2h78.7zM40.3 180.3h78.7zM40.3 180.3h78.7zM40.3 180.4h78.7zM40.3 180.5h78.7zM40.3 180.6h78.7zM40.3 180.7h78.7zM40.3 180.8h78.7zM40.3 180.8h78.7zM40.3 180.9h78.7zM40.3 181h78.7zM40.3 181.1h78.7zM40.3 181.2h78.7zM40.3 181.3h78.7zM40.3 181.4h78.7zM40.3 181.4h78.7zM40.3 181.5h78.7zM40.3 181.6h78.7zM40.3 181.7h78.7zM40.3 181.8h78.7zM40.3 181.9h78.7zM40.3 181.9h78.7zM40.3 182h78.7zM40.3 182.1h78.7zM40.3 182.2h78.7zM40.3 182.3h78.7zM40.3 182.4h78.7zM40.3 182.5h78.7zM40.3 182.5h78.7zM40.3 182.6h78.7zM40.3 182.7h78.7zM40.3 182.8h78.7zM40.3 182.9h78.7zM40.3 183h78.7zM40.3 183h78.7zM40.3 183.1h78.7zM40.3 183.2h78.7zM40.3 183.3h78.7z"/>
<path d="M40.3 190.7h122.9zM40.3 190.8h122.9zM40.3 190.8h122.9zM40.3 190.9h122.9zM40.3 191h122.9zM40.3 191.1h122.9zM40.3 191.2h122.9zM40.3 191.3h122.9zM40.3 191.3h122.9zM40.3 191.4h122.9zM40.3 191.5h122.9zM40.3 191.6h122.9zM40.3 191.7h122.9zM40.3 191.8h122.9zM40.3 191.9h122.9zM40.3 191.9h122.9zM40.3 192h122.9zM40.3 192.1h122.9zM40.3 192.2h122.9zM40.3 192.3h122.9zM40.3 192.4h122.9zM40.3 192.4h122.9zM40.3 192.5h122.9zM40.3 192.6h122.9zM40.3 192.7h122.9zM40.3 192.8h122.9zM40.3 192.9h122.9zM40.3 193h122.9zM40.3 193h122.9zM40.3 193.1h122.9zM40.3 193.2h122.9zM40.3 193.3h122.9zM40.3 193.4h122.9zM40.3 193.5h122.9zM40.3 193.5h122.9zM40.3 193.6h122.9zM40.3 193.7h122.9zM40.3 193.8h122.9zM40.3 193.9h122.9zM40.3 194h122.9zM40.3 194.1h122.9zM40.3 194.1h122.9zM40.3 194.2h122.9zM40.3 194.3h122.9zM40.3 194.4h122.9zM40.3 194.5h122.9zM40.3 194.6h122.9zM40.3 194.6h122.9zM40.3 194.7h122.9zM40.3 194.8h122.9zM40.3 194.9h122.9zM40.3 195h122.9zM40.3 195.1h122.9zM40.3 195.2h122.9zM40.3 195.2h122.9zM40.3 195.3h122.9zM40.3 195.4h122.9zM40.3 195.5h122.9zM40.3 195.6h122.9zM40.3 195.7h122.9zM40.3 195.7h122.9zM40.3 195.8h122.9zM40.3 195.9h122.9zM40.3 196h122.9zM40.3 196.1h122.9zM40.3 196.2h122.9zM40.3 196.3h122.9zM40.3 196.3h122.9zM40.3 196.4h122.9zM40.3 196.5h122.9zM40.3 196.6h122.9zM40.3 196.7h122.9zM40.3 196.8h122.9zM40.3 196.8h122.9zM40.3 196.9h122.9zM40.3 197h122.9zM40.3 197.1h122.9zM40.3 197.2h122.9zM40.3 197.3h122.9zM40.3 197.4h122.9zM40.3 197.4h122.9zM40.3 197.5h122.9zM40.3 197.6h122.9zM40.3 197.7h122.9z"/>
<path d="M40.3 204.6h74.2zM40.3 204.7h74.2zM40.3 204.8h74.2zM40.3 204.9h74.2zM40.3 205h74.2zM40.3 205.1h74.2zM40.3 205.1h74.2zM40.3 205.2h74.2zM40.3 205.3h74.2zM40.3 205.4h74.2zM40.3 205.5h74.2zM40.3 205.6h74.2zM40.3 205.7h74.2zM40.3 205.7h74.2zM40.3 205.8h74.2zM40.3 205.9h74.2zM40.3 206h74.2zM40.3 206.1h74.2zM40.3 206.2h74.2zM40.3 206.2h74.2zM40.3 206.3h74.2zM40.3 206.4h74.2zM40.3 206.5h74.2zM40.3 206.6h74.2zM40.3 206.7h74.2zM40.3 206.8h74.2zM40.3 206.8h74.2zM40.3 206.9h74.2zM40.3 207h74.2zM40.3 207.1h74.2zM40.3 207.2h74.2zM40.3 207.3h74.2zM40.3 207.3h74.2zM40.3 207.4h74.2zM40.3 207.5h74.2zM40.3 207.6h74.2zM40.3 207.7h74.2zM40.3 207.8h74.2zM40.3 207.9h74.2zM40.3 207.9h74.2zM40.3 208h74.2zM40.3 208.1h74.2zM40.3 208.2h74.2zM40.3 208.3h74.2zM40.3 208.4h74.2zM40.3 208.4h74.2zM40.3 208.5h74.2zM40.3 208.6h74.2zM40.3 208.7h74.2zM40.3 208.8h74.2zM40.3 208.9h74.2zM40.3 209h74.2zM40.3 209h74.2zM40.3 209.1h74.2zM40.3 209.2h74.2zM40.3 209.3h74.2zM40.3 209.4h74.2zM40.3 209.5h74.2zM40.3 209.5h74.2zM40.3 209.6h74.2zM40.3 209.7h74.2zM40.3 209.8h74.2zM40.3 209.9h74.2zM40.3 210h74.2zM40.3 210.1h74.2zM40.3 210.1h74.2zM40.3 210.2h74.2zM40.3 210.3h74.2zM40.3 210.4h74.2zM40.3 210.5h74.2zM40.3 210.6h74.2zM40.3 210.7h74.2zM40.3 210.7h74.2zM40.3 210.8h74.2zM40.3 210.9h74.2zM40.3 211h74.2zM40.3 211.1h74.2zM40.3 211.2h74.2zM40.3 211.2h74.2zM40.3 211.3h74.2zM40.3 211.4h74.2zM40.3 211.5h74.2zM40.3 211.6h74.2zM40.3 211.7h74.2zM40.3 211.8h74.2z"/>
<path d="M40.3 218.6h67.6zM40.3 218.7h67.6zM40.3 218.8h67.6zM40.3 218.9h67.6zM40.3 218.9h67.6zM40.3 219h67.6zM40.3 219.1h67.6zM40.3 219.2h67.6zM40.3 219.3h67.6zM40.3 219.4h67.6zM40.3 219.5h67.6zM40.3 219.5h67.6zM40.3 219.6h67.6zM40.3 219.7h67.6zM40.3 219.8h67.6zM40.3 219.9h67.6zM40.3 220h67.6zM40.3 220h67.6zM40.3 220.1h67.6zM40.3 220.2h67.6zM40.3 220.3h67.6zM40.3 220.4h67.6zM40.3 220.5h67.6zM40.3 220.6h67.6zM40.3 220.6h67.6zM40.3 220.7h67.6zM40.3 220.8h67.6zM40.3 220.9h67.6zM40.3 221h67.6zM40.3 221.1h67.6zM40.3 221.1h67.6zM40.3 221.2h67.6zM40.3 221.3h67.6zM40.3 221.4h67.6zM40.3 221.5h67.6zM40.3 221.6h67.6zM40.3 221.7h67.6zM40.3 221.7h67.6zM40.3 221.8h67.6zM40.3 221.9h67.6zM40.3 222h67.6zM40.3 222.1h67.6zM40.3 222.2h67.6zM40.3 222.2h67.6zM40.3 222.3h67.6zM40.3 222.4h67.6zM40.3 222.5h67.6zM40.3 222.6h67.6zM40.3 222.7h67.6zM40.3 222.8h67.6zM40.3 222.8h67.6zM40.3 222.9h67.6zM40.3 223h67.6zM40.3 223.1h67.6zM40.3 223.2h67.6zM40.3 223.3h67.6zM40.3 223.4h67.6zM40.3 223.4h67.6zM40.3 223.5h67.6zM40.3 223.6h67.6zM40.3 223.7h67.6zM40.3 223.8h67.6zM40.3 223.9h67.6zM40.3 223.9h67.6zM40.3 224h67.6zM40.3 224.1h67.6zM40.3 224.2h67.6zM40.3 224.3h67.6zM40.3 224.4h67.6zM40.3 224.5h67.6zM40.3 224.5h67.6zM40.3 224.6h67.6zM40.3 224.7h67.6zM40.3 224.8h67.6zM40.3 224.9h67.6zM40.3 225h67.6zM40.3 225h67.6zM40.3 225.1h67.6zM40.3 225.2h67.6zM40.3 225.3h67.6zM40.3 225.4h67.6zM40.3 225.5h67.6zM40.3 225.6h67.6zM40.3 225.6h67.6z"/>
<path d="M163.2 12.9h36zM163.2 13h36zM163.2 13h36zM163.2 13.1h36zM163.2 13.2h36zM163.2 13.3h36zM163.2 13.4h36zM163.2 13.5h36zM163.2 13.5h36zM163.2 13.6h36zM163.2 13.7h36zM163.2 13.8h36zM163.2 13.9h36zM163.2 14h36zM163.2 14.1h36zM163.2 14.1h36zM163.2 14.2h36zM163.2 14.3h36zM163.2 14.4h36zM163.2 14.5h36zM163.2 14.6h36zM163.2 14.6h36zM163.2 14.7h36zM163.2 14.8h36zM163.2 14.9h36zM163.2 15h36zM163.2 15.1h36zM163.2 15.2h36zM163.2 15.2h36zM163.2 15.3h36zM163.2 15.4h36zM163.2 15.5h36zM163.2 15.6h36zM163.2 15.7h36zM163.2 15.7h36zM163.2 15.8h36zM163.2 15.9h36zM163.2 16h36zM163.2 16.1h36zM163.2 16.2h36zM163.2 16.3h36zM163.2 16.3h36zM163.2 16.4h36zM163.2 16.5h36zM163.2 16.6h36zM163.2 16.7h36zM163.2 16.8h36zM163.2 16.8h36zM163.2 16.9h36zM163.2 17h36zM163.2 17.1h36zM163.2 17.2h36zM163.2 17.3h36zM163.2 17.4h36zM163.2 17.4h36zM163.2 17.5h36zM163.2 17.6h36zM163.2 17.7h36zM163.2 17.8h36zM163.2 17.9h36zM163.2 17.9h36zM163.2 18h36zM163.2 18.1h36zM163.2 18.2h36zM163.2 18.3h36zM163.2 18.4h36zM163.2 18.5h36zM163.2 18.5h36zM163.2 18.6h36zM163.2 18.7h36zM163.2 18.8h36zM163.2 18.9h36zM163.2 19h36zM163.2 19h36zM163.2 19.1h36zM163.2 19.2h36zM163.2 19.3h36zM163.2 19.4h36zM163.2 19.5h36zM163.2 19.6h36zM163.2 19.6h36zM163.2 19.7h36zM163.2 19.8h36zM163.2 19.9h36zM163.2 20h36z"/>
</g>
<g fill="#000" stroke="#000" stroke-width=".21">
<path d="M53.3 37.3h4.5zM54 37.3h3.9zM54.6 37.4h3.4zM55.3 37.5h2.8zM55.9 37.6h2.2zM56.5 37.7h1.7zM57.1 37.8h1.2zM57.7 37.8h.6z"/>
<path d="M57.7 36.7h.6zM57 36.8h1.3zM56.2 36.9h2zM55.5 37h2.6zM54.8 37.1h3.2zM54.1 37.2h3.8z"/>
<path d="M142.9 36.7h.7zM143 36.8h1.3zM143.1 36.9h1.9zM143.2 37h2.5zM143.3 37.1h3.2zM143.3 37.2h3.9z"/>
<path d="M143.3 37.3h4.5zM143.3 37.3h3.9zM143.3 37.4h3.3zM143.2 37.5h2.8zM143.1 37.6h2.3zM143.1 37.7h1.7zM143 37.8h1.1zM142.9 37.8h.6z"/>
<path d="M53.3 61.2h4.5zM54 61.3h3.9zM54.6 61.4h3.4zM55.3 61.5h2.8zM55.9 61.6h2.2zM56.5 61.6h1.7zM57.1 61.7h1.2zM57.7 61.8h.6z"/>
<path d="M57.7 60.6h.6zM57.1 60.7h1.2zM56.5 60.8h1.7zM55.9 60.9h2.2zM55.3 61h2.8zM54.6 61h3.4zM54 61.1h3.9z"/>
<path d="M69.5 60.6h.6zM69.6 60.7h1.1zM69.7 60.8h1.7zM69.7 60.9h2.3zM69.8 61h2.8zM69.8 61h3.4zM69.9 61.1h3.9z"/>
<path d="M69.9 61.2h4.5zM69.9 61.3h3.9zM69.8 61.4h3.4zM69.8 61.5h2.8zM69.7 61.6h2.3zM69.7 61.6h1.7zM69.6 61.7h1.1zM69.5 61.8h.6z"/>
<path d="M74.4 71.2h4.5zM75.1 71.3h3.9zM75.7 71.4h3.4zM76.4 71.5h2.8zM77 71.5h2.2zM77.6 71.6h1.6zM78.2 71.7h1.1zM78.8 71.8h.6z"/>
<path d="M74.4 61.2h4.5zM75.1 61.3h3.9zM75.7 61.4h3.4zM76.4 61.5h2.8zM77 61.6h2.2zM77.6 61.6h1.6zM78.2 61.7h1.1zM78.8 61.8h.6z"/>
<path d="M78.8 70.6h.6zM78.2 70.7h1.1zM77.6 70.8h1.6zM77 70.9h2.2zM76.4 71h2.8zM75.7 71h3.4zM75.1 71.1h3.9z"/>
<path d="M78.8 60.6h.6zM78.2 60.7h1.1zM77.6 60.8h1.6zM77 60.9h2.2zM76.4 61h2.8zM75.7 61h3.4zM75.1 61.1h3.9z"/>
<path d="M79.8 70.6h.5zM79.8 70.7h1.1zM79.9 70.8h1.7zM79.9 70.9h2.3zM80 71h2.8zM80.1 71h3.4zM80.2 71.1h3.9z"/>
<path d="M80.2 71.2h4.5zM80.2 71.3h3.9zM80.1 71.4h3.4zM80 71.5h2.8zM79.9 71.5h2.3zM79.9 71.6h1.7zM79.8 71.7h1.1zM79.8 71.8h.5z"/>
<path d="M142.9 60.6h.6zM143 60.7h1.1zM143.1 60.8h1.7zM143.1 60.9h2.3zM143.2 61h2.8zM143.3 61h3.3zM143.3 61.1h3.9z"/>
<path d="M143.3 61.2h4.5zM143.3 61.3h3.9zM143.3 61.4h3.3zM143.2 61.5h2.8zM143.1 61.6h2.3zM143.1 61.6h1.7zM143 61.7h1.1zM142.9 61.8h.6z"/>
</g>
<text font-size="15.6" x="86.5" y="270.1">Циклограмма</text>
<g font-size="10.9">
<text x="89.5" y="9" transform="rotate(-180 89.5 9)">БНТУ.30304125.002</text>
<text x="111.2" y="248.5">БНТУ.30304125.002</text>
</g>
<text font-size="10.6" x="156.4" y="288.5">БНТУ, гр. 30304125</text>
<g font-size="7.8">
<text x="163.2" y="18.5">Операция 005</text>
<text x="88.8" y="33.5">T = 1,75</text>
<text x="64" y="47.8">t</text>
<text x="74" y="47.8">= 0,39</text>
<text x="98.2" y="57.4">t</text>
<text x="108.5" y="57.4">= 1,36</text>
<text x="91.7" y="67.5">t</text>
<text x="101.7" y="67.5">= 0,19</text>
<text x="30.8" y="76.8">Станки</text>
<text x="30.3" y="87.2">1-ый (1)</text>
<text x="29.9" y="104.1">2-ой (2)</text>
<text x="30.8" y="122.5">Рабочий</text>
<text x="41.3" y="139.3">- Вспомогательное неперекрываемое время.</text>
<text x="40.3" y="153.1">- Вспомогательное перекрываемое время.</text>
<text x="40.3" y="167.5">- Машинно-автоматическое время.</text>
<text x="40.3" y="181.9">- Время простоя оборудования.</text>
<text x="40.3" y="196.3">- Время перехода рабочего от станка к станку.</text>
<text x="40.3" y="210.3">- Время занятости рабочего.</text>
<text x="40.3" y="224.2">- Время простоя рабочего.</text>
</g>
<text font-size="7.6" x="161.2" y="267.5">у</text>
<g font-size="5.4">
<text x="12.8" y="46.9" transform="rotate(-90 12.8 46.9)">Перв. примен.</text>
<text x="12.8" y="103.8" transform="rotate(-90 12.8 103.8)">Справ. №</text>
<text x="12.8" y="176.7" transform="rotate(-90 12.8 176.7)">Подп. и дата</text>
<text x="12.8" y="205.8" transform="rotate(-90 12.8 205.8)">Инв. № дубл.</text>
<text x="12.8" y="231.6" transform="rotate(-90 12.8 231.6)">Взам. инв. №</text>
<text x="159.1" y="256.8">Лит.</text>
<text x="173.1" y="256.8">Масса</text>
<text x="188" y="256.8">Масштаб</text>
<text x="12.8" y="261.7" transform="rotate(-90 12.8 261.7)">Подп. и дата</text>
<text x="41.2" y="261.8">№ докум.</text>
<text x="63.6" y="261.8">Подп.</text>
<text x="21" y="266.8">Разраб.</text>
<text x="38" y="266.8">Игнатович</text>
<text x="21" y="271.8">Пров.</text>
<text x="21" y="276.8">Т.контр.</text>
<text x="156.9" y="276.8">Лист</text>
<text x="177.9" y="276.8">Листов</text>
<text x="198.4" y="276.8">1</text>
<text x="21" y="286.8">Н.контр.</text>
<text x="12.8" y="290.8" transform="rotate(-90 12.8 290.8)">Инв. № подл.</text>
<text x="21" y="291.8">Утв.</text>
<text x="96" y="296.8">Копировал</text>
<text x="166" y="296.8">Формат</text>
<text x="186" y="296.8">A4</text>
</g>
<g font-size="5.3">
<text x="21.1" y="261.8">Изм.</text>
<text x="28.1" y="261.8">Лист</text>
<text x="76.1" y="261.8">Дата</text>
<text x="38" y="271.8">Зеленковская</text>
</g>
<g font-size="5.1">
<text x="91.6" y="35.3">ц</text>
<text x="65.8" y="49.6">в,н,</text>
<text x="100" y="59.2">м,а,</text>
<text x="93.5" y="69.2">в,п,</text>
</g>
</svg>
